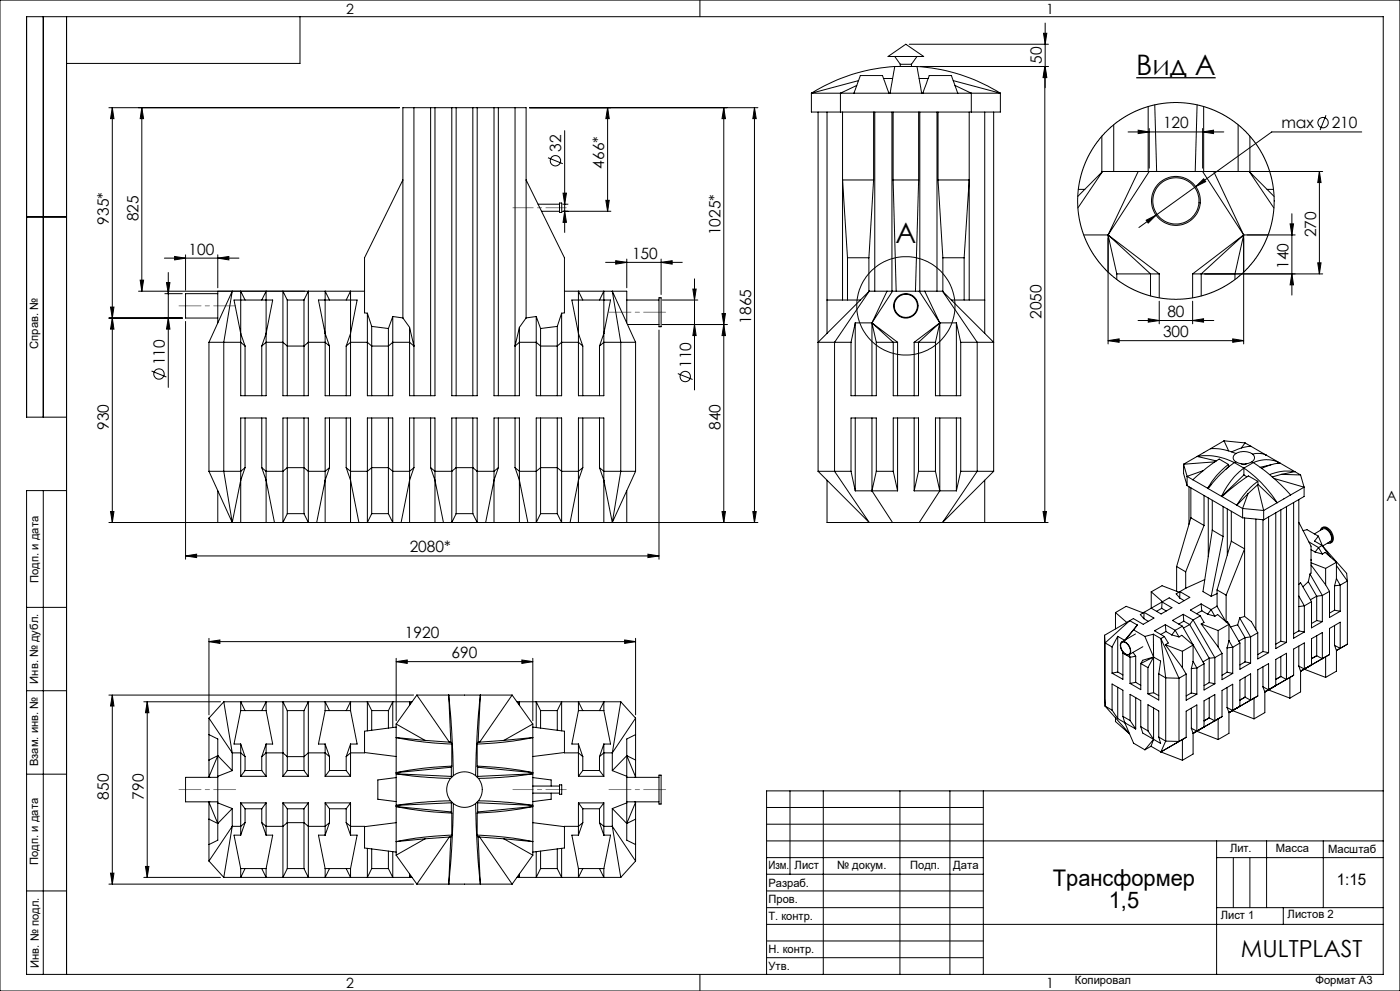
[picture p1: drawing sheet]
<svg xmlns="http://www.w3.org/2000/svg" width="420mm" height="297mm" viewBox="0 0 420 297" stroke-linecap="round" stroke-linejoin="round" font-family="sans-serif">
<g fill="none" stroke="#000" stroke-width=".3">
<path d="M0 0h420v297h-420zM13 5v120M20 5v287M90 5v14h-70M210 0v5M266.4 16.9l5.3-3.6 5.4 3.6zM268.4 19.9l-1.4 8M268.4 19.9a53 53 0 0 0-25 8M268.4 19.9h6.7M268.4 16.9l1.7 2.4M270.1 19.3h3.3M270.1 19.3v.6"/>
<path d="M272.8 13.3h41.7M273.4 19.3v.6M275.1 19.9l1.4 8M275.1 19.9a53.4 53.4 0 0 1 25 8M275.1 16.9l-1.7 2.4M276.1 19.9h38.4M313.1 10h.9l-.5 3.3zM313.4 19.9l.5 3.3h-1zM313.4 19.9v136.7M313.5 19.9l.5 3.3h-.9zM313.5 6.9v19.4M32.7 32.3h87.1"/>
<path d="M33.7 32.3l.5 3.3h-1zM33.7 32.3v124.3M42.5 32.3l.6 3.3h-1zM42.5 32.3v55M124.2 32.3v86.3M129.2 32.3v86.3M130.5 32.3v86.3h-7.6v-20.5M135.5 32.3v86.3h7.7v-86.3M136.8 32.3v86.3M141.9 32.3v86.3M148.2 32.3v86.3h7.6v-20.5M149.5 32.3v86.3"/>
<path d="M154.5 32.3v86.3M158.9 32.3h68.5M169.4 39.2v30.5M182.3 32.3v31M182.3 32.3l.5 3.3h-1zM217.1 32.3v124.3M217.1 32.3l.5 3.3h-1zM226.3 32.3l.6 3.3h-1.1zM226.3 32.3v124.3M243.4 27.9v5.7h56.7v-5.7M243.4 27.9h56.7M245.4 33.6v107.6"/>
<path d="M248.1 33.6v66.3M252.8 33.6v56.3M256.2 27.9l1.9-5.3h6.7l1.9 5.3M257 25.6l-4.9 2.3v5.7M257.6 24.2l-14.2 3.7M262.1 33.6v20.3M262.4 33.6v53.7M265.1 23.5h2.7M267.6 33.6v53.7M267.9 33.6v20.3M275.6 33.6v20.3M275.7 23.5h2.7"/>
<path d="M275.9 33.6v53.7M276.9 27.9l1.9-5.3h6.6l1.9 5.3M281.1 33.6v53.7M281.4 33.6v20.3M286 24.2l14.1 3.7M286.5 25.6l4.9 2.3v5.7M290.8 33.6v56.3M295.4 33.6v66.3M298.1 33.6v107.6M334.1 37.4v14M338.4 39.5h28.7M341.5 39l3.3 .5-3.3 .5z"/>
<path d="M344.5 31.9v19.5M344.8 38.5v11.9M346.4 31.4l.6 20M359.1 31.4l-.5 20M360.8 39.5l3.3-.5v1zM360.8 38.5v11.9M361.1 31.9v19.5M371.4 37.4v14M397.8 34.5l-1.8 4.5M408.5 39.5h-27l-22.8 16.4M120.9 53.9l-11.5 23.4v16.5l.8 .1M157.8 53.9l11.5 23.4v16.5l-.8 .1"/>
<path d="M164.4 47.3l4.4 1.8M168.9 57.9h1l-.5 3.3zM262.1 53.9h-9.3l1.4 23.4M262.1 53.9l-1.4 23.4M267.9 53.9h7.7M267.9 53.9l1 33.4M275.6 53.9l-1 33.4M281.4 53.9l1.5 23.4M281.4 53.9h9.4l-1.6 23.4M323.3 58.9l7.5-7.5-7.4 10.9M323.5 56.8h1.9M330.6 40.8v10.6h66.2"/>
<path d="M341.5 51.4l-9.1 19M344.8 51.4l-12.4 19M358.7 55.9l2.4-2.3 .6 .8zM358.7 55.9l-17 12.3M360.8 51.4l12.3 19M364.1 51.4l9 19M375 40.8v10.6M380.1 56.8h2M382.2 58.9l-7.4-7.5 7.4 10.9M395.8 51.4l.5 3.3h-1zM395.8 51.4v30.7M8 65h12"/>
<path d="M49.3 77.4h22.4M52.4 76.9l3.3 .5-3.3 .5zM55.7 76.4v10.6M65.3 77.4l3.4-.5v1zM65.3 76.4v9.9M161.4 61.2h6.5M162.5 63.3h5.4M167.9 60.9h.6v2.8h-.6zM168.8 63.3h14.5M168.8 61.2h1.6M169.4 63.3l.5 3.3h-1zM181.7 78.6h23"/>
<path d="M181.8 60h1l-.5 3.3zM184.7 78.1l3.3 .5-3.3 .6zM188 77.6v8.7M198.3 78.6l3.3-.5v1.1zM198.3 77.6v10.7M254.2 77.3h6.5M254.2 77.3v12.6M260.7 77.3v10h22.2v-10M282.9 77.3h6.3M289.2 77.3v12.6M325.1 70.4h7.3M332.4 70.4v32.7"/>
<path d="M332.4 70.4l12.8 11.7v6.6M332.4 70.4l15.4 11.7M332.4 70.4l2.6 11.7M343.9 66l2.9-1.5-2.3 2.3zM373.1 70.4v32.7M373.1 70.4h15.4M373.1 70.4l-12.7 11.7v6.6M373.1 70.4l-2.6 11.7v1.7M373.1 70.4l-15.3 11.7M387 67.1h1.1l-.5 3.3zM387.6 64.1v24.3M395.3 78.8h1l-.5 3.3z"/>
<path d="M32.7 95.3h22M33.2 92h1l-.5 3.3zM33.7 95.3l.5 3.3h-1zM41.6 87.3h67.8M42.1 84h1l-.6 3.3zM49.5 88h5.2M50 84.7h1l-.5 3.3zM50.5 95.3l.5 3.3h-1zM50.5 81.7v34.4M55.7 96.3v71.3M65.3 88h-9.6v7.3h9.6M65.3 87.3v9.5"/>
<path d="M73.5 89.9l-1.3-2.6v31.3h7.6v-31.3l-1.3 2.6M86.2 89.9h5M86.2 89.9v28.7M86.2 89.9l-1.3-2.6v31.3h7.6v-31.3l-1.3 2.6M91.2 89.9v28.7M98.8 89.9l-1.3-2.6v31.3h7.7v-31.3l-1.3 2.6M110.2 93.9v24.7h7.6v-23.7M110.2 93.9l1.3 3.9M111.5 97.8v20.8M111.5 97.8l5 .7M116.5 98.5v20.1M117.8 94.9l-1.3 3.6"/>
<path d="M117.8 94.9l3.1 .4M120.9 95.3v-63h36.9v63M120.9 95.3l2 2.8M122.9 98.1l1.3 5.6-1.3-1.1h-5.1l-1.3 1.1h-5l-1.3-1.1h-5l-1.3 1.1M155.8 98.1l-1.3 5.6 1.3-1.1h5.1l1.3 1.1h5l1.3-1.1h5l1.3 1.1M157.8 95.3l-2 2.8M160.9 94.9l-3.1 .4M160.9 94.9l1.3 3.6M162.2 98.5v20.1M167.2 97.8v20.8M167.2 97.8l-5 .7M168.5 93.9v24.7h-7.6v-23.7"/>
<path d="M168.5 93.9l-1.3 3.9M169.3 87.3h18.7v9.5M174.8 89.9l-1.3-2.6v31.3h7.7v-31.3l-1.4 2.6M188 89.9h9.7M188.2 97.3h9.5M197.7 98.9v68.7M197.7 89.2h.6v8.7h-.6zM198.7 97.3h19.4M198.7 89.9h10.6M207.9 86.6h.9l-.4 3.3zM208.4 83.6v33.3M208.4 97.3l.4 3.3h-.9z"/>
<path d="M216.6 94h1l-.5 3.3zM217.1 97.3l.5 3.3h-1zM248.1 89.9h10M256.6 96.8h5M256.6 96.8l-1.3 5.8M256.6 96.8v21.8M261.6 96.8l6.4 5.8v16h7.6v-16l6.3-5.8M261.6 96.8l7.7 5.8M261.6 96.8l1.3 5.8M261.6 96.8v21.8M266.1 87.3l-4.5 9.5M267.8 87.3l-6.2 9.5"/>
<path d="M275.8 87.3l6.1 9.5M277.4 87.3l4.5 9.5M281.9 96.8l-1.3 5.8M281.9 96.8l-7.7 5.8M281.9 96.8v21.8M281.9 96.8h5M285.4 89.9h10M286.9 96.8v21.8M286.9 96.8l1.3 5.8M335 82.1h12.8M335 82.1v1.7M341.4 96.1h22.7"/>
<path d="M344.5 95.5l3.3 .6-3.3 .5zM347.8 90.3v6.7M347.8 82.1v7.1M357.8 82.1v7.1M357.8 82.1h39M357.8 96.1l3.3-.6v1.1zM357.8 90.3v6.7M387.6 82.1l.5 3.3h-1.1zM45.5 111.2l4.4 1.8M62.7 102.6v38.6M62.7 102.6h9.5l1.3 1.1M62.7 102.6l7-15.3-2.6 15.3v38.6l2.6 15.4"/>
<path d="M73.5 103.7l-1.3-3.8-2-10h11.6l-2 10-1.3 3.8M73.5 103.7v14.9M78.5 103.7l1.3-1.1h5.1l1.3 1.1h5l1.3-1.1h5l1.3 1.1M78.5 103.7v14.9M98.8 103.7l-1.3-3.8-2-10h11.6l-1.9 10-1.3 3.8M98.8 103.7v14.9M103.9 103.7v14.9M174.8 103.7l-1.3-3.8-1.9-10h11.6l-2 10-1.4 3.8M174.8 103.7v14.9M179.8 103.7v14.9M190.7 102.6v38.6M190.7 102.6h-9.5l-1.4 1.1"/>
<path d="M190.7 102.6l-7-15.3 2.5 15.3v38.6l-2.5 15.4M203.3 112l4.5 1.7M255.3 102.6h-9.9l15.4-15.3-10.4 15.3v38.6l10.4 15.4-15.4-15.4M255.3 102.6v16h7.6v-16M262.9 102.6h6.4M269.3 102.6v16M274.2 102.6h6.4M274.2 102.6v16M280.6 102.6v16h7.6v-16M288.2 102.6h9.9l-15.3-15.3 10.4 15.3v38.6l-10.4 15.4 15.3-15.4M332.4 102.1l3.3-.5v1zM332.4 102.1h40.7"/>
<path d="M369.8 101.6l3.3 .5-3.3 .5zM20 125h-12v-120h407v287h-407v-145h12M73.5 125.3v14.9M78.5 125.3v14.9M86.2 125.3v28.6M91.2 125.3v28.6M98.8 125.3v14.9M103.9 125.3v14.9M111.5 125.3v28.6M116.5 125.3v28.6M124.2 125.3v14.9M129.2 125.3v14.9"/>
<path d="M136.8 125.3v28.6M141.9 125.3v28.6M149.5 125.3v14.9M154.5 125.3v14.9M162.2 125.3v28.6M167.2 125.3v28.6M174.8 125.3v14.9M179.8 125.3v14.9M256.6 125.3v21.8M261.6 125.3v21.8M269.3 125.3v21.8M274.2 125.3v21.8"/>
<path d="M281.9 125.3v21.8M286.9 125.3v21.8M355.1 139.1l1 3.7M355.1 139.1v2.8l1 3.7M359.1 136.8l5.8 1.3M359.1 136.8a17.8 17.8 0 0 1 11.2 1.8M359.1 136.8l-4 2.3M363.1 134.5l3.1 .1 4.6 1.3M364.5 138.4l-9.4 .7M367.2 132.1l1.4 3M367.2 132.1l-8.1 4.7M367.2 132.1l6.3 .6"/>
<path d="M368.5 139.2a22.6 22.6 0 0 0-6.2 7.1M368.5 139.2l-2.7-1.6a50.6 50.6 0 0 0-7.9 6.2M368.5 139.2l.1 .5M368.6 139.7l.2 .1M368.6 139.7l-.8 .9M370.3 138.6l-1 .8a34.6 34.6 0 0 0-6.9 7M370.3 138.6l2.9 1.7M370.4 136.2a4.2 4.2 0 0 1 5.9 .6 2.28 2.28 0 0 1-2.7 2.2 3 3 0 0 1-3.6-1.8zM370.8 138.4l-.5 .2M372.3 139a1.36 1.36 0 0 0 1.7 0M373.5 132.7l-1.1 1.6M373.5 132.7l1.7 1"/>
<path d="M375.2 133.7l-2.5 .5-3.2 1.2M375.2 133.7l4.5 2.6M375.6 138.4l.4 .2M375.7 136.1a6.1 6.1 0 0 1 4.1 .3M376 138.6a58.3 58.3 0 0 1 11.2 9.7M376 138.6a8.9 8.9 0 0 1 7.9 .1M376 138.6l-2.8 1.7M379.7 136.3h.1M379.7 136.3l.1 .1M379.8 136.4l4.1 2.3M381.2 139.3l-3.2 .7M383.9 138.7l-.8 .2"/>
<path d="M383.9 138.7l.1 .1M384 138.8l-2.9 .5-2.6 1.1M384 138.8l4.4 2.6M13 147v145M32.7 156.6h194.7M33.2 153.3h1l-.5 3.3zM62.7 141.2l7 15.4M65.3 147.1v9.5M72.2 156.6v-31.3h7.6v31.3M73.5 140.2l-1.3 1h-9.5M73.5 140.2l-1.3 3.7-2.5 12.7M78.5 140.2l1.3 1h5.1l1.3-1h5l1.3 1h5l1.3-1"/>
<path d="M78.5 140.2l1.3 3.7 2.5 12.7M86.2 153.9l-1.3 2.7v-31.3h7.6v31.3l-1.3-2.7M86.2 153.9h5M97.5 156.6v-31.3h7.7v31.3M98.8 140.2l-1.3 3.7-2.5 12.7M103.9 140.2l1.3 1h5l1.3-1h5l1.3 1h5.1l1.3-1M103.9 140.2l1.3 3.7 2.5 12.7M111.5 153.9l-1.3 2.7v-31.3h7.6v31.3l-1.3-2.7M111.5 153.9h5M122.9 156.6v-31.3h7.6v31.3M124.2 140.2l-1.3 3.7-2.6 12.7M129.2 140.2l1.3 1h5l1.3-1h5.1l1.3 1h5l1.3-1"/>
<path d="M129.2 140.2l1.3 3.7 2.5 12.7M136.8 153.9l-1.3 2.7v-31.3h7.7v31.3l-1.3-2.7M136.8 153.9h5.1M148.2 156.6v-31.3h7.6v31.3M149.5 140.2l-1.3 3.7-2.5 12.7M154.5 140.2l1.3 1h5.1l1.3-1h5l1.3 1h5l1.3-1M154.5 140.2l1.3 3.7 2.6 12.7M162.2 153.9l-1.3 2.7v-31.3h7.6v31.3l-1.3-2.7M162.2 153.9h5M173.5 156.6v-31.3h7.7v31.3M174.8 140.2l-1.3 3.7-2.5 12.7M179.8 140.2l1.4 1h9.5"/>
<path d="M179.8 140.2l1.4 3.7 2.5 12.7M188 147.1v9.5M190.7 141.2l-7 15.4M216.6 153.3h1l-.5 3.3zM225.8 153.3h1.1l-.6 3.3zM245.4 141.2h9.9M248.1 143.9v12.7h66.3M255.3 141.2v-15.9h7.6v15.9M255.3 141.2l1.3 5.9M256.6 147.1h12.7M261.6 147.1l6.2 9.5M262.9 141.2h5.1"/>
<path d="M262.9 141.2l-1.3 5.9M268 141.2v-15.9h7.6v15.9M268 141.2l1.3 5.9M274.2 147.1h12.7M275.6 141.2h5M275.6 141.2l-1.4 5.9M280.6 141.2v-15.9h7.6v15.9M280.6 141.2l1.3 5.9M281.9 147.1l-6.1 9.5M288.2 141.2h9.9M288.2 141.2l-1.3 5.9M295.4 143.9v12.7"/>
<path d="M312.9 153.3h1l-.5 3.3zM356.1 142.8v2.8M356.1 142.8l1.8 1M356.1 145.6l16.7 9.6M356.7 145.9v11.2M357.3 155.2l3.9 2.3M357.3 146.2v9M357.3 155.2l-4.3 14.6M357.9 143.8l4.4 2.5M361 141l-4.9 1.8M361.2 148.5v9M361.2 157.5l-5.5 13.9"/>
<path d="M362.3 146.3l.1 .1M362.4 146.4l4.1 2.4M362.5 149.2v17.6M363.4 145.2l-1.1 1.1M363.7 158.9l-2.8 18.4 2.5 1.4M363.7 158.9l3.2 1.9M363.7 149.9v9M366.5 148.8h.1M366.6 148.8l4.5 2.6M366.9 151.8v9M368.2 152.5v13.8M369.4 153.2v9"/>
<path d="M371.1 151.4l1.7 1M372.8 152.4l6.3 .6M372.8 155.2l6.3 .6M372.8 152.4v2.8M373.2 140.3a35.8 35.8 0 0 1 10 10.4M373.2 140.3a21.8 21.8 0 0 0-6.7 8.5M373.2 142.3l.9 .6M373.2 140.3v2M373.2 142.3l-6.7 6.5M373.4 155.2v29.5M374.4 148l-1.6 4.4M374.4 148l-3.3 3.4"/>
<path d="M376.8 155.6v33M377.3 145.3l1.8 7.7M377.3 145.3l-2.9 2.7M377.3 144.2a24 24 0 0 0-6.2 7.2M377.3 144.2l-2.8-1.6-3.4 2.5-4.5 3.7M377.3 144.2l.1 1M377.4 145.2l5.8 5.5M377.4 145.2l-.1 .1M378.9 155.7v39.6M379.1 153v2.8M380.6 154.9v40.7M382.2 143.4l9 2.6"/>
<path d="M382.7 153.7v40.7l3.2-1.9M383.2 150.7l-4.1 2.3M384.2 152.8v39.4M384.4 142.2l-2.7 .7M384.4 142.2l5.8 .1M385.9 151.8v40.7M387.2 148.3l-4 2.4M388.1 150.6v40.7l3.2-1.9M388.4 141.4a13.9 13.9 0 0 0-7.5 .8M388.4 141.4l-4 .8M388.4 141.4l1.8 .9M389.6 149.7v39.4"/>
<path d="M389.6 156.5l3.7 7.2v8.1l-.3 .2M390.2 142.3l1 3.7M390.9 159l1.2-.3 3.4 2M391.2 146l-4 2.3M391.2 146v2.8l-12.1 7M396.1 159a1.23 1.23 0 0 1 1.1-1 1.23 1.23 0 0 1 1.2 .7 2.91 2.91 0 0 1 .8 4l-.9 .1M396.6 158.2a2.23 2.23 0 0 1 3.1 1.7 1.91 1.91 0 0 1-.5 2.8M55.7 166.6l3.3-.5v1zM55.7 166.6h142M194.4 166.1l3.3 .5-3.3 .5zM345.4 177.4v4.9l2.9 1.7 3.3-1.9-3-1.7-.1 1.9M345.4 177.4l3.4 2.9"/>
<path d="M345.4 177.4l3.2-1.9 5.1 2M353 169.8l2.7 1.6M353 169.8v7.4M353.9 179.2l1.3 .8M354 177.3l2.9 1.7-3.2 1.9-2.9-1.7-7.6 4.3M354 177.3l-1.2 .7 1.1 1.2M354 177.3l-.1 1.9M355.7 176.3h.1M355.7 171.4v4.9M355.7 176.3l-1.7 1M361.4 173.7l-5.7 2.6M365.1 177.9l-1.7 .8"/>
<path d="M365.1 176.8v4.9M365.1 176.8l2.7 1.6M366.9 160.8l-3.5 17.9M367.8 178.4v8M369.4 162.2l4 2.3-5.6 13.9M369.4 162.2l-4.3 14.6M389.6 175.2l.6-.5 3.3 5.6M389.6 178.6l1.7 3M392.5 174.3l-1.6 1.6M392.5 174.3l2.5 4.4M392.7 162.4l2.9 1.7M393 172l-.5 2.3"/>
<path d="M393 172l3.7 6.5M393.3 167.6v.4M393.3 169.3l4.4 6M393.3 168.7l4.4 1.7M393.3 164.7l1.2 .7M394.3 160l2.5-1.5a2.64 2.64 0 0 1 2.7 3l-.4 .8-2.3 1.4M394.5 165.4l2.2 .6M395 178.7l-1.9 1M395 178.7v7.3M395.5 160.7l-1.1 1.5 2.2 1.3M395.5 160.7l1.2 2.9M395.6 164.1l1.1 1.9"/>
<path d="M395.6 164.1l-1.1 1.3M396.6 163.5l-1 .6M396.6 163.5l2.5 3.4M396.6 163.5l7.4 8.3 .2 2.3M396.7 178.5v7.8M396.7 178.5l-1.7 .2M396.7 166l.8-.4 3.4 2.9M397.7 175.3l1.2 1.9M397.7 170.4v4.9M398.9 177.2l-2.2 1.3M398.9 177.2v7.9l3.2-1.9M400.4 175.6v7.3"/>
<path d="M400.9 168.5l-3.2 1.9M400.9 168.5v4.9M400.9 173.4l-.5 2.2M400.9 173.4l1.2 2M400.9 169.5l3.3 4.6M402.1 175.4v7.8M402.1 175.4l-1.7 .2M404.2 174.1l-2.1 1.3M404.2 174.1v19M8 182h12M62.7 192.3l3.3-.5v1zM62.7 191.3v22.9"/>
<path d="M62.7 192.3h128M118.9 198.3l3.3-.5v1zM118.9 197.3v18.7M118.9 198.3h40.9M156.6 197.8l3.2 .5-3.2 .5zM159.8 197.3v18.7M187.4 191.8l3.3 .5-3.3 .5zM190.7 191.3v22.9M331.4 190.4l.1 2.3M331.4 190.4v18.9l.1 2.3M331.5 192.7v18.9M331.5 192.7l2.1 1.2"/>
<path d="M333.6 193.9v7.9M334.6 183.6l3.4 2.9M334.6 183.6l3.3-1.9 5 2M334.6 183.6v4.9M335.3 190.7l2.1 1.2M335.3 190.7l-1.7 3.2M335.3 190.7v10.7M336.4 192.5a2.19 2.19 0 0 1 2.7 2.1 1.07 1.07 0 0 1 0 1.3 1.07 1.07 0 0 1-1.4 .2 2.8 2.8 0 0 1-1.3-3.6zM336.4 192.6a1.6 1.6 0 0 1 2.3 1.2 1.42 1.42 0 0 1-.5 2.4 2.78 2.78 0 0 1-1.8-3.6zM336.9 195.8v7.8l-3.3-1.8M336.9 195.8l2.1 1.2M336.9 195.4v.4"/>
<path d="M339 197v7.8M339.9 195.5l.8 1.2M340.1 188.8l3.4 1.9M340.6 190l-4 2.4M340.7 196.7v7.8M340.7 196.7l-1.7 .3M341.2 187.3l-2.3-1.3-7.4 6.7M341.2 187.3l-1.1 1.5M341.2 187.3l-3.7 4.5 2.6-3M342.2 198.9v7.8l-3.2-1.9M342.2 198.9l2.2 1.2M342.9 193.8l-4.1 2.4 .2 .8"/>
<path d="M343.1 185.4l1.4 .8M343.2 183.5l3 1.7-3.2 1.9-3-1.7-8.6 5M343.2 183.5l-1.1 .7 1 1.2M343.2 183.5l-.1 1.9M343.5 190.7l2.6 6.2M346 190.1l.1 6.8M346 190.1l2.3 1.3M346 190.1l-2.5 .6M346.1 196.9l2.1 1.2-.6 3.9M346.1 196.9l-3.3 1-.6 1M346.1 196.9v10.7M346.1 196.9l-3.9 2"/>
<path d="M346.1 196.9l-1.7 3.2M348.3 191.4l1.4 11.8M348.3 191.4l5.4 11.9M348.5 182.3l-1.5 .9M348.5 182.3l1.4 .8M349.3 190.8l-1 .6M349.3 190.8l1.2 1.9-.9 .5M349.6 193.2l5.1 6.9M349.6 193.2l5.1 2M349.6 187.2l-3.2 1.9 2.9 1.7M349.6 187.2l3 1.7M349.6 187.2l.2 2.1"/>
<path d="M349.8 189.3l-1.6 .8M349.8 189.3l1.7 1M351.5 190.3l2.2 .6M352.6 188.9l1.1 2M352.6 188.9l-1.1 1.4M353.7 190.9l.8-.5 3.4 2.9M354.7 195.2v4.9M354.7 187.7l-2.1 1.2M354.7 187.7l6.5 11.2M355 184.1l-3.2 1.8 2.9 1.8M355 184.1l2.9 1.7M355 184.1l.1 2.1"/>
<path d="M355.1 186.2l-1.5 .8M355.1 186.2l1.8 1M356.9 187.2l5.9 10.1M356.9 187.2l-1.9 1M357.9 193.3l-3.2 1.9M357.9 193.3v4.9M357.9 198.2l-.5 2.2M357.9 198.2l1.2 2M357.9 185.8l-1 1.4M357.9 185.8l6.6 11.3M360.1 184.6l-2.2 1.2M360.1 184.6l1.1 1.9-.8 .5"/>
<path d="M360.3 181l-3.2 1.8 3 1.8M360.3 181l3 1.7M360.3 181l.2 2.1M360.4 187l5 6.9M360.4 187l5 2M360.5 183.1l-1.5 .8M360.5 183.1l1.8 1M361.2 198.9v7.9l3.3-1.9M361.2 198.9l-2.1 1.3M362.3 184.1l2.2 .6M362.8 197.3l-1.9 1.1M362.8 197.3v7.3"/>
<path d="M363.3 182.7l1.2 2M363.3 182.7l-1 1.4M364.5 197.1v7.8M364.5 197.1l-1.7 .2M364.5 184.7l.8-.5 3.4 2.9M365.1 181.7l-1.8 1M365.1 181.7l2.7 4.6M365.4 193.9l1.2 1.9M365.4 189v4.9M366.6 195.8v7.9l3.2-1.9M366.6 195.8l-2.1 1.3M367.9 186.4l.4-.1 3.7 6.4"/>
<path d="M368.1 194.2v7.3M368.7 187.1l-3.3 1.9M368.7 187.1v4.9M368.7 192l-.6 2.2M368.7 192l1.1 2M369.8 194v7.8M369.8 194l-1.7 .2M371.3 187.3l-2.1 .6M371.3 187.3l2.2 3.8M371.9 185.2l-.6 2.1M371.9 185.2l3.3 5.7M372 192.7v7.9l3.2-1.9"/>
<path d="M372 192.7l-2.2 1.3M373.4 184.7l2 1.6 1.9 3.3M373.4 184.7l-1.5 .5M373.5 191.1l-1.9 1.1M373.5 191.1v7.3M373.5 198.4l-1.5 .9M373.5 198.4l1.7 .3M375.2 190.9v7.8M375.2 190.9l-1.7 .2M377.3 189.6l-2.1 1.3M377.3 189.6v7.9l3.3-1.9M378.9 199.8v6"/>
<path d="M378.9 195.3l-1.6 .9M378.9 195.3l1.7 .3M384.2 196.7v6M384.2 192.2l-1.5 .9M384.2 192.2l1.7 .3M389.6 193.6v6M389.6 189.1l-1.5 .9M389.6 189.1l1.7 .3M389.6 199.6l.6 1.6M389.6 199.6l1.7 .9M391.3 181.6v7.8M391.3 181.6l-1.7 .2"/>
<path d="M393.5 180.3l-2.2 1.3M393.5 180.3v7.9l3.2-1.9M395 196.5l1.7 .9v-7.8l-3.2 1.8v7.9l-3.3 1.9M395 186l-1.5 .9M395 190.5v6M395 186l1.7 .3M395 196.5l-1.5 .9M397.7 196.8l-6.4 3.8M397.7 196.8v6.2M398.9 196.2l-8.7 5M398.9 196.2l-1.2 .6M400.4 187.4v6"/>
<path d="M400.4 182.9l-1.5 .9M400.4 182.9l1.7 .3M400.4 193.4l.5 1.5M400.4 193.4l1.7 .9M400.9 194.9v6.3l-3.2 1.8M402.1 194.3v-7.8l-3.2 1.8v7.9M402.1 194.3l-1.2 .6M404.2 193.1l-2.1 1.2M404.2 193.1l-3.3 1.9M8 207h12M32.7 208.3h91.4M33.7 208.3l.5 3.3h-1z"/>
<path d="M33.7 208.3v56.7M43.1 210.3h23M44.2 210.3l.5 3.3h-1.1zM44.2 210.3v52.7M62.7 215.2v17.8M62.7 215.2l7 10.4M67.1 210.3h56.5M67.1 210.3l2.6 15.3M67.1 210.3l-4.4 4.9M72.2 213v-2.7l1.3 2.7M72.2 213l-2 10h2M72.2 213h7.6"/>
<path d="M78.5 213l1.3-2.7v2.7M79.8 213l2 10h-2M86.2 213v17.9M86.2 213l-1.3-2.7v22.4M86.2 213h5M91.2 213l1.3-2.7v22.4M91.2 213v17.9M97.5 213v-2.7l1.3 2.7M97.5 213l-2 10h2M97.5 213h7.7M103.9 213l1.3-2.7v2.7M105.2 213l1.9 10h-1.9"/>
<path d="M111.5 213l-1.3-2.7v8.7M111.5 213v5.9M111.5 213h5M116.5 213v5.2M116.5 213l1.3-2.7v7.7M118.9 217v39.3M118.9 217.9l-9.5 1.2v6.5h-4.2l-1.3 1.2M118.9 217l8.6 4.9M123.2 210.9l-.3-.6v1M125.1 208.3l9.7 14.1M125.1 208.3h28.5M125.1 208.3l-6.2 8.7"/>
<path d="M153.6 208.3l-9.7 14.1M153.6 208.3l6.2 8.7M155.1 210.3h31.1M155.5 210.9l.3-.6v1M159.8 217v39.3M159.8 217.9l9.5 1.2v6.5h4.2l1.3 1.2M159.8 217l-8.6 4.9M162.2 213l-1.3-2.7v7.7M162.2 213v5.2M162.2 213h5M167.2 213l1.3-2.7v8.7M167.2 213v5.9"/>
<path d="M173.5 213v-2.7l1.3 2.7M173.5 213l-1.9 10h1.9M173.5 213h7.7M179.8 213l1.4-2.7v2.7M181.2 213l2 10h-2M186.2 210.3l-2.5 15.3M186.2 210.3l4.5 4.9M190.7 215.2v17.8M190.7 215.2l-7 10.4M331.5 211.6l2.1 1.2M331.5 211.6l7.3 8.3-4.2-3.7v-1.1M333.6 212.8v-7.8l3.3 1.9v7.8"/>
<path d="M333.6 212.8l1.7 2.6M335.3 206v9.4M335.3 201.4l1.6 .9M335.3 201.4l-1.7 .4M335.3 215.4l2.1 1.2M336.9 214.7l2.1 1.2M336.9 214.7l.5 1.9M337.4 216.6l2.7 6.1 3.4 2M337.4 216.6l3.3 1.9M339 215.9v-7.8l3.2 1.9v7.8M339 215.9l1.7 2.6M340.7 204.5l1.5 .9"/>
<path d="M340.7 209.1v9.4M340.7 204.5l-1.7 .3M342.2 217.8l2.2 1.2M342.2 217.8l.6 1.9 3.3 1.9M344.4 219v-7.8l3.2 1.9v7.8M344.4 200.1v7.8M344.4 219l1.7 2.6M346.1 212.2v9.4M346.1 207.6l1.5 .9M346.1 207.6l-1.7 .3M347.6 202l2.1 1.2M347.6 202v7.8l-3.2-1.9"/>
<path d="M349.7 203.2l4 .1M349.7 203.2v18.9M353.7 203.3v18.9M354.7 200.1l1.1 1.9M355.8 202v7.9l3.3-1.9M355.8 202l-2.1 1.3M357.4 200.4v7.3M357.4 212.3v6M357.4 207.7l-1.6 .9M357.4 207.7l1.7 .3M357.4 218.3l.5 1.5M357.4 218.3l1.7 .8"/>
<path d="M357.9 219.8v6.2l-3.2 1.9M359.1 219.1v-7.8l-3.3 1.8v7.9M359.1 200.2v7.8M359.1 200.2l-1.7 .2M359.1 219.1l-1.2 .7M362.8 209.2v6M362.8 204.6l-1.6 .9M362.8 204.6l1.7 .3M362.8 215.2l-1.6 .8M362.8 215.2l1.7 .8M364.5 216v-7.8l-3.3 1.8v7.9l-3.3 1.9M364.5 216l-6.6 3.8"/>
<path d="M365.4 215.4v6.2M366.6 214.8l-7.6 4.3 6.4 2.5M366.6 214.8l-2.1 1.2M368.1 201.5l-1.5 .9M368.1 206.1v6M368.1 201.5l1.7 .3M368.1 212.1l.6 1.5M368.1 212.1l1.7 .8M368.7 213.6v6.2l-3.3 1.8M369.7 213l6.5 2.4M369.8 212.9v-7.8l-3.2 1.8v7.9M369.8 212.9l-1.1 .7"/>
<path d="M373.5 208.9l1.7 .9v-7.8l-3.2 1.8v7.9l-2.2 1.2M373.5 202.9v6M373.5 208.9l-1.5 .9M376.2 209.2l-7.5 4.4M376.2 209.2v6.2M377.3 208.6l-8.6 5M377.3 208.6l-1.1 .6M378.9 205.8l.5 1.6M378.9 205.8l1.7 .9M379.4 207.4v6.2l-3.2 1.8M380.6 206.7v-7.8l-3.3 1.8v7.9M380.6 206.7l-1.2 .7"/>
<path d="M384.2 202.7l1.7 .9v-7.8l-3.2 1.8v7.9l-3.3 1.9M384.2 202.7l-1.5 .9M387 203l-6.5 3.8 6.5 2.4M387 203v6.2M388.1 202.4l-8.7 5M388.1 202.4l-1.1 .6M390.2 201.2v6.2l-3.2 1.8M391.3 200.6l6.4 2.4M391.3 200.5v-7.8l-3.2 1.8v7.9M391.3 200.5l-1.1 .7M8 232h12M62.7 220.2l2.6 1.3v30.3l-2.6 1.3"/>
<path d="M65.3 233h-9.6v7.3h9.6M65.3 226.5l4.4 4.5M65.3 226.5l-2.6 6.3 .3 .2M65.3 226.5l-2.6 1.3M69.7 225.6h2.5l1.3 1.2M69.7 225.6v5.4M69.7 231l-4.4 1.7M72.2 223v9.7M72.2 232.7h7.6M72.2 223l1.3 3.8M73.5 226.8v4.1M73.5 230.9h5"/>
<path d="M73.5 230.9l-1.3 1.8M78.5 226.8v4.1M78.5 226.8l1.3-1.2h5.1l1.3 1.2h5l1.3-1.2h5l1.3 1.2M78.5 230.9l1.3 1.8M79.8 223v9.7M79.8 223l-1.3 3.8M84.9 232.7h7.6M86.2 230.9h5M86.2 230.9l-1.3 1.8M91.2 230.9l1.3 1.8M97.5 223v9.7M97.5 232.7h7.7"/>
<path d="M97.5 223l1.3 3.8M98.8 226.8v4.1M98.8 230.9l-1.3 1.8M98.8 230.9h5.1M103.9 226.8v4.1M103.9 230.9l1.3 1.8M105.2 223v9.7M105.2 223l-1.3 3.8M109.4 225.5l9.5 1.2M118.9 233l-5.6 .7v5.8l5.6 .7M127.5 221.9l-8.6-.9a96.1 96.1 0 0 0 16.6 2M127.5 221.9l7.3 .5"/>
<path d="M134.8 222.4h.5M135.2 240l-8.8 .4-7.5 1 16.5-.8M135.3 222.4l-.7-14.1a272.2 272.2 0 0 1 1.4 24.2M135.3 222.4l.2 .6M135.4 232.7l-16.5-.8 7.5 .9 8.8 .5M135.4 232.7l.2 .2M135.4 229.9v2.8M135.5 229.6a96.1 96.1 0 0 0-16.6 2l16.5-1.7M135.5 223v6.6M135.5 229.6l-.1 .3M143.2 229.6a96.1 96.1 0 0 1 16.6 2l-16.5-1.7M143.2 223v6.6"/>
<path d="M143.2 229.6l.1 .3M143.3 232.7l16.5-.8-7.5 .9-8.8 .5M143.3 229.9v2.8M143.3 232.7l-.2 .2M143.4 222.4l.7-14.1a255.4 255.4 0 0 0-1.4 24.2M143.4 222.4l-.2 .6M143.4 222.4h.5M143.5 240l8.8 .4 7.5 1-16.5-.8M151.2 221.9l8.6-.9a96.1 96.1 0 0 1-16.6 2M151.2 221.9l-7.3 .5M159.8 235.6h8.1M159.8 237.7h8.1"/>
<path d="M159.8 233l5.5 .7v1.9M165.3 237.7v1.8l-5.5 .7M167.9 235.2h.6v2.9h-.6zM169.3 225.5l-9.5 1.2M173.5 223v9.7M173.5 232.7h7.7M173.5 223l1.3 3.8M174.8 226.8v4.1M174.8 230.9h5M174.8 230.9l-1.3 1.8M179.8 226.8v4.1M179.8 230.9l1.4 1.8"/>
<path d="M181.2 223v9.7M181.2 223l-1.4 3.8M183.7 225.6v5.4M183.7 225.6h-2.5l-1.4 1.2M183.7 231l4.3 1.7M188 233h9.7M188 226.5l-4.3 4.5M188 226.5l2.7 6.3-.3 .2M188 226.5l2.7 1.3M190.7 220.2l-2.7 1.3v30.3l2.7 1.3M197.7 232.3h.6v8.7h-.6zM237 237v25"/>
<path d="M247 237v55M270 237v55M285 237v55M295 237v55M345.3 223.7l3 1.7M345.3 223.7l-1.8 1M346.1 221.6l-2.6 3.1M346.1 221.6l-.8 2.1M347.6 220.9l2.1 1.2M347.6 220.9l.6 1.9-2.1-1.2M348.3 225.4l6.4 2.5M349.7 222.1l4 .1"/>
<path d="M349.7 222.1l-1.4 3.3M353.7 222.2l-5.4 3.2M355.8 221l-7.5 4.4M355.8 221l-1.1 .6v6.3M415 237h-185v55M43.6 259.7h1.1l-.5 3.3zM62.7 240.3v17.8M62.7 258.1l4.4 4.9M62.7 245.5l2.6 1.3M63 240.3l-.3 .1 2.6 6.4M65.3 240.6l4.4 1.7M69.7 242.3v5.3"/>
<path d="M69.7 242.3l-4.4 4.5M69.7 247.6l-7 10.5M69.7 247.6l-2.6 15.4M72.2 240.6v9.7M72.2 240.6h7.6M72.2 240.6l1.3 1.8M72.2 250.3h-2l2 10M73.5 242.4v4.2M73.5 246.6l-1.3 1h-2.5M73.5 242.4h5M73.5 246.6l-1.3 3.7M78.5 242.4v4.2"/>
<path d="M78.5 246.6l1.3 1h5.1l1.3-1h5l1.3 1h5l1.3-1M78.5 246.6l1.3 3.7M79.8 240.6v9.7M79.8 240.6l-1.3 1.8M79.8 250.3h2l-2 10M84.9 240.6v22.4l1.3-2.7M84.9 240.6h7.6M84.9 240.6l1.3 1.8M86.2 242.4v17.9M86.2 242.4h5M91.2 242.4v17.9M92.5 240.6v22.4l-1.3-2.7"/>
<path d="M92.5 240.6l-1.3 1.8M97.5 240.6v9.7M97.5 240.6h7.7M97.5 240.6l1.3 1.8M97.5 250.3h-2l2 10M98.8 242.4v4.2M98.8 242.4h5.1M98.8 246.6l-1.3 3.7M103.9 242.4v4.2M103.9 246.6l1.3 1h4.2v6.5l9.5 1.3M103.9 246.6l1.3 3.7M105.2 240.6v9.7"/>
<path d="M105.2 240.6l-1.3 1.8M105.2 250.3h1.9l-1.9 10M110.2 254.2v8.8l1.3-2.7M111.5 254.4v5.9M116.5 255.1v5.2M117.8 255.2v7.8l-1.3-2.7M118.9 246.6l-9.5 1.2M118.9 256.3l6.2 8.7M127.5 251.4l-8.6 4.9M134.8 250.9l-9.7 14.1M134.8 250.9h.5M134.8 250.9l-7.3 .5"/>
<path d="M135.4 243.3l-16.5-1.6a96.1 96.1 0 0 0 16.6 2M135.4 240.6v2.7M135.4 243.3l.1 .4M135.5 250.3a96.1 96.1 0 0 0-16.6 1.9l8.6-.8M135.5 243.7v6.6M135.5 250.3l-.2 .6M135.6 240.4l-.2 .2M136 240.8v.6a277 277 0 0 1-1.4 23.6l.7-14.1M142.7 240.8v.6a259.2 259.2 0 0 0 1.4 23.6l-.7-14.1M143.1 240.4l.2 .2M143.2 250.3a96.1 96.1 0 0 1 16.6 1.9l-8.6-.8M143.2 243.7v6.6"/>
<path d="M143.2 250.3l.2 .6M143.3 243.3l16.5-1.6a96.1 96.1 0 0 1-16.6 2M143.3 240.6v2.7M143.3 243.3l-.1 .4M143.4 250.9h.5M143.9 250.9l9.7 14.1M143.9 250.9l7.3 .5M151.2 251.4l8.6 4.9M159.8 246.6l9.5 1.2M159.8 256.3l-6.2 8.7M160.9 255.2v7.8l1.3-2.7M162.2 255.1v5.2"/>
<path d="M167.2 254.4v5.9M168.5 254.2v8.8l-1.3-2.7M173.5 240.6v9.7M173.5 240.6h7.7M173.5 240.6l1.3 1.8M173.5 250.3h-1.9l1.9 10M174.8 242.4v4.2M174.8 246.6l-1.3 1h-4.2v6.5l-9.5 1.3M174.8 242.4h5M174.8 246.6l-1.3 3.7M179.8 242.4v4.2M179.8 246.6l1.4 1h2.5"/>
<path d="M179.8 246.6l1.4 3.7M181.2 240.6v9.7M181.2 240.6l-1.4 1.8M181.2 250.3h2l-2 10M183.7 242.3v5.3M183.7 242.3l4.3 4.5M183.7 247.6l7 10.5M183.7 247.6l2.5 15.4M188 240.3h9.7M188 240.6l-4.3 1.7M190.4 240.3l.3 .1-2.7 6.4M190.7 240.3v17.8"/>
<path d="M190.7 258.1l-4.5 4.9M190.7 245.5l-2.7 1.3M230 257h65M230 242h65M230 247h65M230 252h185M365 252v40M365 257h50M370 257v15M375 257v15M380 252v20M397 252v20"/>
<path d="M8 267h12M32.7 265h91.4M33.2 261.7h1l-.5 3.3zM43.1 263h23M67.1 263h56.5M72.2 260.3v2.7l1.3-2.7M72.2 260.3h7.6M78.5 260.3l1.3 2.7v-2.7M86.2 260.3h5M97.5 260.3v2.7l1.3-2.7M97.5 260.3h7.7M103.9 260.3l1.3 2.7v-2.7"/>
<path d="M111.5 260.3h5M122.9 261.9v1.1l.3-.6M125.1 265h28.5M155.1 263h31.1M155.8 261.9v1.1l-.3-.6M162.2 260.3h5M173.5 260.3v2.7l1.3-2.7M173.5 260.3h7.7M179.8 260.3l1.4 2.7v-2.7M230 262h65M230 267h65M230 272h65"/>
<path d="M230 277h185M365 272h50M385 272v5M210 292v5M230 282h65M230 287h65"/>
<circle cx="396.9" cy="36.8" r="1.55"/>
<circle cx="166.6" cy="48.2" r="1.56"/>
<circle cx="352.8" cy="60.2" r="7.3"/>
<circle cx="352.8" cy="60.2" r="6.9"/>
<circle cx="352.8" cy="60.2" r="29.5"/>
<circle cx="271.7" cy="91.6" r="3.7"/>
<circle cx="271.8" cy="91.7" r="14.7"/>
<circle cx="271.8" cy="91.7" r="3.5"/>
<circle cx="47.7" cy="112.1" r="1.55"/>
<circle cx="205.6" cy="112.9" r="1.56"/>
<circle cx="139.3" cy="236.7" r="5.3"/>
</g>
<path d="M340.9 23.3h23.8" fill="none" stroke="#000" stroke-width=".39"/>
<path d="M70.7 91.6h-17M182.7 93.6h17M70.7 236.6h-17M182.7 236.6h17" fill="none" stroke="#808080" stroke-width=".3" stroke-dasharray="15.2 1.3 1.3 1.3" stroke-dashoffset="8.6"/>
<path d="M153.9 62.2h16M153.9 236.6h16" fill="none" stroke="#808080" stroke-width=".3" stroke-dasharray="15.2 1.3 1.3 1.3" stroke-dashoffset="9.1"/>
<g fill="#000">
<path d="M341.5 39l3.3 .5-3.3 .5zM360.8 39.5l3.3-.5v1z"/>
<path d="M65.3 77.4l3.4-.5v1zM52.4 76.9l3.3 .5-3.3 .5z"/>
<path d="M169.4 63.3l.5 3.3h-1zM168.9 57.9h1l-.5 3.3zM181.8 60h1l-.5 3.3zM182.3 32.3l.5 3.3h-1zM208.4 97.3l.4 3.3h-.9zM207.9 86.6h.9l-.4 3.3zM216.6 94h1l-.5 3.3zM217.1 32.3l.5 3.3h-1zM50.5 95.3l.5 3.3h-1zM50 84.7h1l-.5 3.3zM33.2 92h1l-.5 3.3zM33.7 32.3l.5 3.3h-1zM42.1 84h1l-.6 3.3zM42.5 32.3l.6 3.3h-1zM225.8 153.3h1.1l-.6 3.3zM226.3 32.3l.6 3.3h-1.1zM33.2 153.3h1l-.5 3.3zM33.7 95.3l.5 3.3h-1zM216.6 153.3h1l-.5 3.3zM217.1 97.3l.5 3.3h-1zM313.5 19.9l.5 3.3h-.9zM313.1 10h.9l-.5 3.3z"/>
<path d="M387.6 82.1l.5 3.3h-1.1zM387 67.1h1.1l-.5 3.3z"/>
<path d="M395.3 78.8h1l-.5 3.3zM395.8 51.4l.5 3.3h-1z"/>
<path d="M332.4 102.1l3.3-.5v1zM369.8 101.6l3.3 .5-3.3 .5z"/>
<path d="M312.9 153.3h1l-.5 3.3zM313.4 19.9l.5 3.3h-1z"/>
<path d="M55.7 166.6l3.3-.5v1zM194.4 166.1l3.3 .5-3.3 .5zM184.7 78.1l3.3 .5-3.3 .6zM198.3 78.6l3.3-.5v1.1zM344.5 95.5l3.3 .6-3.3 .5zM357.8 96.1l3.3-.6v1.1zM343.9 66l.6 .8 2.3-2.3zM358.7 55.9l3-1.5-.6-.8z"/>
<path d="M62.7 192.3l3.3-.5v1zM187.4 191.8l3.3 .5-3.3 .5z"/>
<path d="M118.9 198.3l3.3-.5v1zM156.6 197.8l3.2 .5-3.2 .5z"/>
<path d="M44.2 210.3l.5 3.3h-1.1zM43.6 259.7h1.1l-.5 3.3zM33.7 208.3l.5 3.3h-1zM33.2 261.7h1l-.5 3.3z"/>
</g>
<g font-size="8.5">
<text x="340.9" y="22.4">Вид А</text>
<text x="268.6" y="72.7">А</text>
</g>
<text font-size="7.1" x="372.2" y="286.7">MULTPLAST</text>
<g font-size="6.9">
<text x="315.9" y="265.6">Трансформер</text>
<text x="332.6" y="272">1,5</text>
</g>
<text font-size="4.8" x="401" y="265.3">1:15</text>
<g font-size="4.7">
<text x="312.6" y="19.2" transform="rotate(-90 312.6 19.2)">50</text>
<text x="348.9" y="38.5">120</text>
<text x="384.4" y="38.4">max</text>
<text x="399.5" y="38.4">210</text>
<text x="168.4" y="45.6" transform="rotate(-90 168.4 45.6)">32</text>
<text x="181.3" y="50.5" transform="rotate(-90 181.3 50.5)">466*</text>
<text x="32.7" y="67.3" transform="rotate(-90 32.7 67.3)">935*</text>
<text x="41.6" y="66.3" transform="rotate(-90 41.6 66.3)">825</text>
<text x="216.1" y="70.5" transform="rotate(-90 216.1 70.5)">1025*</text>
<text x="394.8" y="71.1" transform="rotate(-90 394.8 71.1)">270</text>
<text x="56.6" y="76.3">100</text>
<text x="189.6" y="77.6">150</text>
<text x="386.6" y="80.6" transform="rotate(-90 386.6 80.6)">140</text>
<text x="312.4" y="95.6" transform="rotate(-90 312.4 95.6)">2050</text>
<text x="350.2" y="95">80</text>
<text x="225.4" y="97" transform="rotate(-90 225.4 97)">1865</text>
<text x="348.9" y="101">300</text>
<text x="49.4" y="109.5" transform="rotate(-90 49.4 109.5)">110</text>
<text x="207.3" y="110.3" transform="rotate(-90 207.3 110.3)">110</text>
<text x="32.7" y="128.8" transform="rotate(-90 32.7 128.8)">930</text>
<text x="216.1" y="128.8" transform="rotate(-90 216.1 128.8)">840</text>
<text x="122.9" y="165.6">2080*</text>
<text x="121.4" y="191.3">1920</text>
<text x="135.5" y="197.3">690</text>
<text x="32.7" y="239.6" transform="rotate(-90 32.7 239.6)">850</text>
<text x="43.2" y="239.6" transform="rotate(-90 43.2 239.6)">790</text>
</g>
<g font-size="4.2">
<text x="103.8" y="4.2">2</text>
<text x="313.8" y="4.2">1</text>
<text x="415.9" y="150.2">A</text>
<text x="103.8" y="296.2">2</text>
<text x="313.8" y="296.2">1</text>
</g>
<g font-size="3.4">
<text x="11.5" y="104.5" transform="rotate(-90 11.5 104.5)">Справ. №</text>
<text x="11.6" y="174.7" transform="rotate(-90 11.6 174.7)">Подп. и дата</text>
<text x="11.4" y="204.9" transform="rotate(-90 11.4 204.9)">Инв. № дубл.</text>
<text x="11.4" y="229.6" transform="rotate(-90 11.4 229.6)">Взам. инв. №</text>
<text x="369" y="255.5">Лит.</text>
<text x="382.8" y="255.5">Масса</text>
<text x="398.4" y="255.6">Масштаб</text>
<text x="11.4" y="259.2" transform="rotate(-90 11.4 259.2)">Подп. и дата</text>
<text x="230.5" y="260.5">Изм.</text>
<text x="238.4" y="260.4">Лист</text>
<text x="251.1" y="260.4">№ докум.</text>
<text x="273" y="260.4">Подп.</text>
<text x="286" y="260.4">Дата</text>
<text x="230.5" y="265.7">Разраб.</text>
<text x="230.5" y="275.7">Т. контр.</text>
<text x="230.6" y="270.7">Пров.</text>
<text x="366.2" y="275.3">Лист 1</text>
<text x="386.3" y="275.2">Листов 2</text>
<text x="230.6" y="285.7">Н. контр.</text>
<text x="11.6" y="290" transform="rotate(-90 11.6 290)">Инв. № подл.</text>
<text x="230.6" y="290.7">Утв.</text>
<text x="322.5" y="295">Копировал</text>
<text x="394.6" y="295">Формат А3</text>
</g>
</svg>
